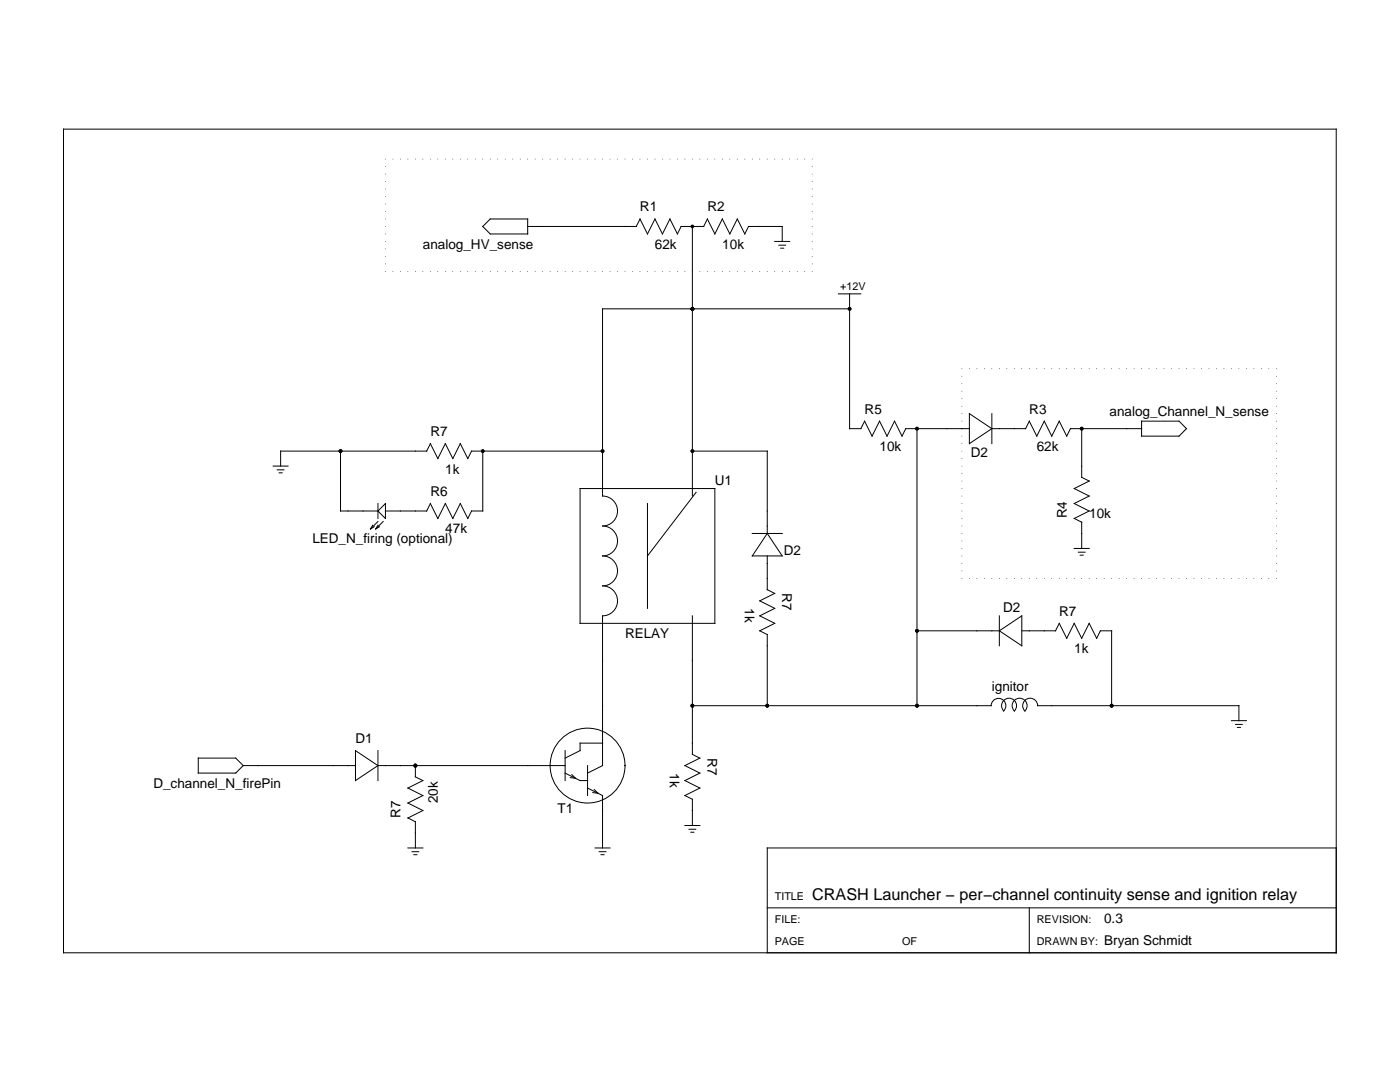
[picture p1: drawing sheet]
<svg xmlns="http://www.w3.org/2000/svg" width="279mm" height="216mm" viewBox="0 0 279 216" stroke-linecap="round" stroke-linejoin="round" font-family="sans-serif">
<g fill="none" stroke="#000" stroke-width=".2">
<path d="M12.7 25.8h254v164.3h-254zM96.3 45.2l1.5-1.5h7.5v3h-7.5zM105.3 45.2h21.7M127 45.2l.7-1.5 1.5 3 1.5-3 1.5 3 1.5-3 1.5 3 .7-1.5h4.6M138.2 45.2v53.8M141.2 43.7l1.5 3 1.5-3 1.5 3 1.4-3 1.5 3 .8-1.5h6.7v3M141.2 43.7l-.8 1.5M154.6 48.2h3M155.4 48.9h1.4M155.8 49.5h.6M167.3 58.6h4.5M169.6 58.6v26.9h2.2"/>
<path d="M169.6 61.6h-49.3v37.4a2.99 2.99 0 0 1 2.9 3 2.99 2.99 0 0 1-2.9 3 2.99 2.99 0 0 1 2.9 2.9 2.99 2.99 0 0 1-2.9 3 2.99 2.99 0 0 1 2.9 3 2.99 2.99 0 0 1-2.9 3 2.99 2.99 0 0 1 2.9 3 2.99 2.99 0 0 1-2.9 3v29.9l-3 1.5M54.5 93h3M55.3 93.7h1.4M55.7 94.3h.6M68 90v12h7.4M85.2 90h-29.2v3M85.9 88.5l1.5 3 1.5-3 1.5 3 1.5-3 1.5 3 .7-1.5h26.2M85.9 88.5l-.8 1.5M96.3 90v12h-2.2l-.7 1.5-1.5-3-1.5 3-1.5-3-1.5 3-1.5-3M115.8 97.5h26.9v26.9h-26.9zM138.2 90h14.9v16.4M138.9 98.2l-9.7 12.7"/>
<path d="M172.5 84l1.5 3 1.5-3 1.5 3 1.5-3 1.5 3 .8-1.5h12.7M172.6 84l-.8 1.5M183 85.5v55.3M193.5 82.5l4.4 3-4.4 3zM197.9 85.5h6.8M197.9 82.5v6M204.7 85.5l.7-1.5 1.5 3 1.5-3 1.5 3 1.5-3 1.5 3 .7-1.5h14.2M215.9 85.5v9.7l1.5 .8-3 1.5 3 1.5-3 1.5 3 1.5-3 1.5M227.8 84h7.5l1.5 1.5-1.5 1.5h-7.5zM74.4 104.8l-.5 .8M74.7 105.1l-.8 .5M75.4 100.5v3"/>
<path d="M75.4 104.8l-.4 .8M75.4 104.1l-1.5 1.5M75.7 105.1l-.7 .5M76.5 104.1l-1.5 1.5M76.9 102h8.3M76.9 100.5v3l-1.5-1.5zM85.9 100.5l-.8 1.5M129.2 100.5v20.9M150.1 106.4h6M153.1 110.9v6.8M153.1 117.7l1.5 .7-3 1.5 3 1.5-3 1.5 3 1.5-3 1.5 1.5 .7v14.2M153.1 106.4l3 4.5h-6z"/>
<path d="M214.4 103.4l1.5 .8M214.4 109.4h3M215.2 110.2h1.3M215.6 110.8h.6M215.9 104.2v5.2M138.2 122.9v27.7M183 125.9h16.4M199.4 125.9l4.5-3v6zM199.4 122.9v6M203.9 125.9h6.8M210.6 125.9l.8-1.5 1.5 3 1.5-3 1.5 3 1.5-3 1.5 3 .7-1.5h2.3v14.9M39.6 151.3h7.4l1.5 1.5-1.5 1.5h-7.4z"/>
<path d="M48.5 152.8h22.4M70.9 149.8l4.5 3-4.5 3zM75.4 149.8v6M75.4 152.8h37.4M82.9 152.8v2.2l1.5 .8-3 1.4 3 1.5-3 1.5 3 1.5-3 1.5M112.8 149.8v6M112.8 154.3l3 1.5h1.5M114.1 154.6l.8 .7-1.1-.1M117.3 157.2l3 1.5v10.5M117.3 152.8v5.9M118.6 157.5l.8 .8-1.1-.2M120.3 148.3h-4.5v1.5l-3 1.5"/>
<path d="M138.2 140.8h59.6M138.2 150.5l1.5 .8-3 1.5 3 1.5-3 1.5 3 1.4-3 1.5 1.5 .8v5.2M197.8 140.8a1.46 1.46 0 0 1 2-1.3 1.46 1.46 0 0 1 .5 2.3 1.49 1.49 0 0 1 0-2.1 1.49 1.49 0 0 1 2.1 .1 1.49 1.49 0 0 1 0 2.1 1.49 1.49 0 0 1 0-2.1 1.49 1.49 0 0 1 2.1 0 1.49 1.49 0 0 1 0 2.1 1.49 1.49 0 0 1 .5-2.5 1.49 1.49 0 0 1 2.1 1.4h40.2v3M245.8 143.8h2.9M246.6 144.5h1.3M247 145.1h.5M81.4 169.2h3M81.4 163.2l1.5 .7v5.3M82.2 169.9h1.4M82.6 170.5h.6M118.8 169.2h2.9M119.6 169.9h1.3"/>
<path d="M120 170.5h.5M136.7 164.7h3M137.5 165.5h1.4M137.9 166.1h.6M266.7 169.2h-113.6v20.9M153.1 181.2h113.6M205.4 181.2v8.9"/>
<circle cx="117.3" cy="152.8" r="7.5"/>
</g>
<g fill="#000">
<circle cx="76.9" cy="33.2" r=".07"/>
<circle cx="76.9" cy="36.2" r=".07"/>
<circle cx="76.9" cy="31.7" r=".07"/>
<circle cx="76.9" cy="34.7" r=".07"/>
<circle cx="76.9" cy="39.2" r=".07"/>
<circle cx="76.9" cy="37.7" r=".07"/>
<circle cx="78.4" cy="31.7" r=".07"/>
<circle cx="79.9" cy="31.7" r=".07"/>
<circle cx="81.4" cy="31.7" r=".07"/>
<circle cx="82.9" cy="31.7" r=".07"/>
<circle cx="84.4" cy="31.7" r=".07"/>
<circle cx="85.9" cy="31.7" r=".07"/>
<circle cx="87.4" cy="31.7" r=".07"/>
<circle cx="88.9" cy="31.7" r=".07"/>
<circle cx="90.4" cy="31.7" r=".07"/>
<circle cx="91.9" cy="31.7" r=".07"/>
<circle cx="93.4" cy="31.7" r=".07"/>
<circle cx="94.9" cy="31.7" r=".07"/>
<circle cx="96.3" cy="31.7" r=".07"/>
<circle cx="97.8" cy="31.7" r=".07"/>
<circle cx="99.3" cy="31.7" r=".07"/>
<circle cx="100.8" cy="31.7" r=".07"/>
<circle cx="102.3" cy="31.7" r=".07"/>
<circle cx="103.8" cy="31.7" r=".07"/>
<circle cx="105.3" cy="31.7" r=".07"/>
<circle cx="106.8" cy="31.7" r=".07"/>
<circle cx="108.3" cy="31.7" r=".07"/>
<circle cx="109.8" cy="31.7" r=".07"/>
<circle cx="111.3" cy="31.7" r=".07"/>
<circle cx="112.8" cy="31.7" r=".07"/>
<circle cx="114.3" cy="31.7" r=".07"/>
<circle cx="115.8" cy="31.7" r=".07"/>
<circle cx="117.3" cy="31.7" r=".07"/>
<circle cx="118.8" cy="31.7" r=".07"/>
<circle cx="120.3" cy="31.7" r=".07"/>
<circle cx="121.7" cy="31.7" r=".07"/>
<circle cx="123.2" cy="31.7" r=".07"/>
<circle cx="124.7" cy="31.7" r=".07"/>
<circle cx="126.2" cy="31.7" r=".07"/>
<circle cx="127.7" cy="31.7" r=".07"/>
<circle cx="129.2" cy="31.7" r=".07"/>
<circle cx="130.7" cy="31.7" r=".07"/>
<circle cx="132.2" cy="31.7" r=".07"/>
<circle cx="133.7" cy="31.7" r=".07"/>
<circle cx="135.2" cy="31.7" r=".07"/>
<circle cx="136.7" cy="31.7" r=".07"/>
<circle cx="138.2" cy="31.7" r=".07"/>
<circle cx="139.7" cy="31.7" r=".07"/>
<circle cx="141.2" cy="31.7" r=".07"/>
<circle cx="142.7" cy="31.7" r=".07"/>
<circle cx="144.2" cy="31.7" r=".07"/>
<circle cx="145.7" cy="31.7" r=".07"/>
<circle cx="147.1" cy="31.7" r=".07"/>
<circle cx="148.6" cy="31.7" r=".07"/>
<circle cx="150.1" cy="31.7" r=".07"/>
<circle cx="151.6" cy="31.7" r=".07"/>
<circle cx="153.1" cy="31.7" r=".07"/>
<circle cx="154.6" cy="31.7" r=".07"/>
<circle cx="156.1" cy="31.7" r=".07"/>
<circle cx="157.6" cy="31.7" r=".07"/>
<circle cx="159.1" cy="31.7" r=".07"/>
<circle cx="160.6" cy="31.7" r=".07"/>
<circle cx="162.1" cy="33.2" r=".07"/>
<circle cx="162.1" cy="36.2" r=".07"/>
<circle cx="162.1" cy="31.7" r=".07"/>
<circle cx="162.1" cy="34.7" r=".07"/>
<circle cx="162.1" cy="39.2" r=".07"/>
<circle cx="162.1" cy="37.7" r=".07"/>
<circle cx="76.9" cy="54.2" r=".07"/>
<circle cx="76.9" cy="52.7" r=".07"/>
<circle cx="76.9" cy="42.2" r=".07"/>
<circle cx="76.9" cy="51.2" r=".07"/>
<circle cx="76.9" cy="46.7" r=".07"/>
<circle cx="76.9" cy="48.2" r=".07"/>
<circle cx="76.9" cy="40.7" r=".07"/>
<circle cx="76.9" cy="45.2" r=".07"/>
<circle cx="76.9" cy="43.7" r=".07"/>
<circle cx="76.9" cy="49.7" r=".07"/>
<circle cx="78.4" cy="54.2" r=".07"/>
<circle cx="79.9" cy="54.2" r=".07"/>
<circle cx="81.4" cy="54.2" r=".07"/>
<circle cx="82.9" cy="54.2" r=".07"/>
<circle cx="84.4" cy="54.2" r=".07"/>
<circle cx="85.9" cy="54.2" r=".07"/>
<circle cx="87.4" cy="54.2" r=".07"/>
<circle cx="88.9" cy="54.2" r=".07"/>
<circle cx="90.4" cy="54.2" r=".07"/>
<circle cx="91.9" cy="54.2" r=".07"/>
<circle cx="93.4" cy="54.2" r=".07"/>
<circle cx="94.9" cy="54.2" r=".07"/>
<circle cx="96.3" cy="54.2" r=".07"/>
<circle cx="97.8" cy="54.2" r=".07"/>
<circle cx="99.3" cy="54.2" r=".07"/>
<circle cx="100.8" cy="54.2" r=".07"/>
<circle cx="102.3" cy="54.2" r=".07"/>
<circle cx="103.8" cy="54.2" r=".07"/>
<circle cx="105.3" cy="54.2" r=".07"/>
<circle cx="106.8" cy="54.2" r=".07"/>
<circle cx="108.3" cy="54.2" r=".07"/>
<circle cx="109.8" cy="54.2" r=".07"/>
<circle cx="111.3" cy="54.2" r=".07"/>
<circle cx="112.8" cy="54.2" r=".07"/>
<circle cx="114.3" cy="54.2" r=".07"/>
<circle cx="115.8" cy="54.2" r=".07"/>
<circle cx="117.3" cy="54.2" r=".07"/>
<circle cx="118.8" cy="54.2" r=".07"/>
<circle cx="120.3" cy="54.2" r=".07"/>
<circle cx="121.7" cy="54.2" r=".07"/>
<circle cx="123.2" cy="54.2" r=".07"/>
<circle cx="124.7" cy="54.2" r=".07"/>
<circle cx="126.2" cy="54.2" r=".07"/>
<circle cx="127.7" cy="54.2" r=".07"/>
<circle cx="129.2" cy="54.2" r=".07"/>
<circle cx="130.7" cy="54.2" r=".07"/>
<circle cx="132.2" cy="54.2" r=".07"/>
<circle cx="133.7" cy="54.2" r=".07"/>
<circle cx="135.2" cy="54.2" r=".07"/>
<circle cx="136.7" cy="54.2" r=".07"/>
<circle cx="138.2" cy="54.2" r=".07"/>
<circle cx="138.2" cy="45.2" r=".37"/>
<circle cx="139.7" cy="54.2" r=".07"/>
<circle cx="141.2" cy="54.2" r=".07"/>
<circle cx="142.7" cy="54.2" r=".07"/>
<circle cx="144.2" cy="54.2" r=".07"/>
<circle cx="145.7" cy="54.2" r=".07"/>
<circle cx="147.1" cy="54.2" r=".07"/>
<circle cx="148.6" cy="54.2" r=".07"/>
<circle cx="150.1" cy="54.2" r=".07"/>
<circle cx="151.6" cy="54.2" r=".07"/>
<circle cx="153.1" cy="54.2" r=".07"/>
<circle cx="154.6" cy="54.2" r=".07"/>
<circle cx="156.1" cy="54.2" r=".07"/>
<circle cx="157.6" cy="54.2" r=".07"/>
<circle cx="159.1" cy="54.2" r=".07"/>
<circle cx="160.6" cy="54.2" r=".07"/>
<circle cx="162.1" cy="54.2" r=".07"/>
<circle cx="162.1" cy="52.7" r=".07"/>
<circle cx="162.1" cy="51.2" r=".07"/>
<circle cx="162.1" cy="46.7" r=".07"/>
<circle cx="162.1" cy="42.2" r=".07"/>
<circle cx="162.1" cy="48.2" r=".07"/>
<circle cx="162.1" cy="40.7" r=".07"/>
<circle cx="162.1" cy="45.2" r=".07"/>
<circle cx="162.1" cy="43.7" r=".07"/>
<circle cx="162.1" cy="49.7" r=".07"/>
<circle cx="138.2" cy="61.6" r=".37"/>
<circle cx="169.6" cy="61.6" r=".37"/>
<circle cx="192" cy="79.6" r=".07"/>
<circle cx="192" cy="76.6" r=".07"/>
<circle cx="192" cy="73.6" r=".07"/>
<circle cx="192" cy="78.1" r=".07"/>
<circle cx="192" cy="75.1" r=".07"/>
<circle cx="193.5" cy="73.6" r=".07"/>
<circle cx="195" cy="73.6" r=".07"/>
<circle cx="196.5" cy="73.6" r=".07"/>
<circle cx="197.9" cy="73.6" r=".07"/>
<circle cx="199.4" cy="73.6" r=".07"/>
<circle cx="200.9" cy="73.6" r=".07"/>
<circle cx="202.4" cy="73.6" r=".07"/>
<circle cx="203.9" cy="73.6" r=".07"/>
<circle cx="205.4" cy="73.6" r=".07"/>
<circle cx="206.9" cy="73.6" r=".07"/>
<circle cx="208.4" cy="73.6" r=".07"/>
<circle cx="209.9" cy="73.6" r=".07"/>
<circle cx="211.4" cy="73.6" r=".07"/>
<circle cx="212.9" cy="73.6" r=".07"/>
<circle cx="214.4" cy="73.6" r=".07"/>
<circle cx="215.9" cy="73.6" r=".07"/>
<circle cx="217.4" cy="73.6" r=".07"/>
<circle cx="218.9" cy="73.6" r=".07"/>
<circle cx="220.4" cy="73.6" r=".07"/>
<circle cx="221.9" cy="73.6" r=".07"/>
<circle cx="223.3" cy="73.6" r=".07"/>
<circle cx="224.8" cy="73.6" r=".07"/>
<circle cx="226.3" cy="73.6" r=".07"/>
<circle cx="227.8" cy="73.6" r=".07"/>
<circle cx="229.3" cy="73.6" r=".07"/>
<circle cx="230.8" cy="73.6" r=".07"/>
<circle cx="232.3" cy="73.6" r=".07"/>
<circle cx="233.8" cy="73.6" r=".07"/>
<circle cx="235.3" cy="73.6" r=".07"/>
<circle cx="236.8" cy="73.6" r=".07"/>
<circle cx="238.3" cy="73.6" r=".07"/>
<circle cx="239.8" cy="73.6" r=".07"/>
<circle cx="241.3" cy="73.6" r=".07"/>
<circle cx="242.8" cy="73.6" r=".07"/>
<circle cx="244.3" cy="73.6" r=".07"/>
<circle cx="245.8" cy="73.6" r=".07"/>
<circle cx="247.3" cy="73.6" r=".07"/>
<circle cx="248.7" cy="73.6" r=".07"/>
<circle cx="250.2" cy="73.6" r=".07"/>
<circle cx="251.7" cy="73.6" r=".07"/>
<circle cx="253.2" cy="73.6" r=".07"/>
<circle cx="254.7" cy="79.6" r=".07"/>
<circle cx="254.7" cy="73.6" r=".07"/>
<circle cx="254.7" cy="76.6" r=".07"/>
<circle cx="254.7" cy="78.1" r=".07"/>
<circle cx="254.7" cy="75.1" r=".07"/>
<circle cx="68" cy="90" r=".37"/>
<circle cx="96.3" cy="90" r=".37"/>
<circle cx="120.3" cy="90" r=".37"/>
<circle cx="138.2" cy="90" r=".37"/>
<circle cx="183" cy="85.5" r=".37"/>
<circle cx="192" cy="82.5" r=".07"/>
<circle cx="192" cy="97.5" r=".07"/>
<circle cx="192" cy="93" r=".07"/>
<circle cx="192" cy="88.5" r=".07"/>
<circle cx="192" cy="84" r=".07"/>
<circle cx="192" cy="99" r=".07"/>
<circle cx="192" cy="87" r=".07"/>
<circle cx="192" cy="81" r=".07"/>
<circle cx="192" cy="85.5" r=".07"/>
<circle cx="192" cy="91.5" r=".07"/>
<circle cx="192" cy="94.5" r=".07"/>
<circle cx="192" cy="90" r=".07"/>
<circle cx="192" cy="96" r=".07"/>
<circle cx="215.9" cy="85.5" r=".37"/>
<circle cx="254.7" cy="82.5" r=".07"/>
<circle cx="254.7" cy="93" r=".07"/>
<circle cx="254.7" cy="97.5" r=".07"/>
<circle cx="254.7" cy="84" r=".07"/>
<circle cx="254.7" cy="99" r=".07"/>
<circle cx="254.7" cy="88.5" r=".07"/>
<circle cx="254.7" cy="87" r=".07"/>
<circle cx="254.7" cy="81" r=".07"/>
<circle cx="254.7" cy="85.5" r=".07"/>
<circle cx="254.7" cy="91.5" r=".07"/>
<circle cx="254.7" cy="94.5" r=".07"/>
<circle cx="254.7" cy="90" r=".07"/>
<circle cx="254.7" cy="96" r=".07"/>
<circle cx="192" cy="107.9" r=".07"/>
<circle cx="192" cy="105" r=".07"/>
<circle cx="192" cy="113.9" r=".07"/>
<circle cx="192" cy="109.4" r=".07"/>
<circle cx="192" cy="102" r=".07"/>
<circle cx="192" cy="103.5" r=".07"/>
<circle cx="192" cy="112.4" r=".07"/>
<circle cx="192" cy="106.4" r=".07"/>
<circle cx="192" cy="110.9" r=".07"/>
<circle cx="192" cy="115.4" r=".07"/>
<circle cx="192" cy="100.5" r=".07"/>
<circle cx="193.5" cy="115.4" r=".07"/>
<circle cx="195" cy="115.4" r=".07"/>
<circle cx="196.5" cy="115.4" r=".07"/>
<circle cx="197.9" cy="115.4" r=".07"/>
<circle cx="199.4" cy="115.4" r=".07"/>
<circle cx="200.9" cy="115.4" r=".07"/>
<circle cx="202.4" cy="115.4" r=".07"/>
<circle cx="203.9" cy="115.4" r=".07"/>
<circle cx="205.4" cy="115.4" r=".07"/>
<circle cx="206.9" cy="115.4" r=".07"/>
<circle cx="208.4" cy="115.4" r=".07"/>
<circle cx="209.9" cy="115.4" r=".07"/>
<circle cx="211.4" cy="115.4" r=".07"/>
<circle cx="212.9" cy="115.4" r=".07"/>
<circle cx="214.4" cy="115.4" r=".07"/>
<circle cx="215.9" cy="115.4" r=".07"/>
<circle cx="217.4" cy="115.4" r=".07"/>
<circle cx="218.9" cy="115.4" r=".07"/>
<circle cx="220.4" cy="115.4" r=".07"/>
<circle cx="221.9" cy="115.4" r=".07"/>
<circle cx="223.3" cy="115.4" r=".07"/>
<circle cx="224.8" cy="115.4" r=".07"/>
<circle cx="226.3" cy="115.4" r=".07"/>
<circle cx="227.8" cy="115.4" r=".07"/>
<circle cx="229.3" cy="115.4" r=".07"/>
<circle cx="230.8" cy="115.4" r=".07"/>
<circle cx="232.3" cy="115.4" r=".07"/>
<circle cx="233.8" cy="115.4" r=".07"/>
<circle cx="235.3" cy="115.4" r=".07"/>
<circle cx="236.8" cy="115.4" r=".07"/>
<circle cx="238.3" cy="115.4" r=".07"/>
<circle cx="239.8" cy="115.4" r=".07"/>
<circle cx="241.3" cy="115.4" r=".07"/>
<circle cx="242.8" cy="115.4" r=".07"/>
<circle cx="244.3" cy="115.4" r=".07"/>
<circle cx="245.8" cy="115.4" r=".07"/>
<circle cx="247.3" cy="115.4" r=".07"/>
<circle cx="248.7" cy="115.4" r=".07"/>
<circle cx="250.2" cy="115.4" r=".07"/>
<circle cx="251.7" cy="115.4" r=".07"/>
<circle cx="253.2" cy="115.4" r=".07"/>
<circle cx="254.7" cy="107.9" r=".07"/>
<circle cx="254.7" cy="105" r=".07"/>
<circle cx="254.7" cy="109.4" r=".07"/>
<circle cx="254.7" cy="102" r=".07"/>
<circle cx="254.7" cy="113.9" r=".07"/>
<circle cx="254.7" cy="103.5" r=".07"/>
<circle cx="254.7" cy="112.4" r=".07"/>
<circle cx="254.7" cy="106.4" r=".07"/>
<circle cx="254.7" cy="110.9" r=".07"/>
<circle cx="254.7" cy="100.5" r=".07"/>
<circle cx="254.7" cy="115.4" r=".07"/>
<circle cx="183" cy="125.9" r=".37"/>
<circle cx="82.9" cy="152.8" r=".37"/>
<circle cx="138.2" cy="140.8" r=".37"/>
<circle cx="153.1" cy="140.8" r=".37"/>
<circle cx="183" cy="140.8" r=".37"/>
<circle cx="221.9" cy="140.8" r=".37"/>
</g>
<text font-size="3.2" x="162.1" y="179.7">CRASH Launcher − per−channel continuity sense and ignition relay</text>
<g font-size="2.7">
<text x="127.7" y="42.2">R1</text>
<text x="141.2" y="42.2">R2</text>
<text x="84.4" y="49.7">analog_HV_sense</text>
<text x="130.7" y="49.7">62k</text>
<text x="144.2" y="49.7">10k</text>
<text x="172.5" y="82.5">R5</text>
<text x="205.4" y="82.5">R3</text>
<text x="221.4" y="83.1">analog_Channel_N_sense</text>
<text x="85.9" y="87">R7</text>
<text x="88.9" y="94.5">1k</text>
<text x="175.5" y="90">10k</text>
<text x="193.8" y="91.2">D2</text>
<text x="206.9" y="90">62k</text>
<text x="85.9" y="99">R6</text>
<text x="142.7" y="96.7">U1</text>
<text x="88.9" y="106.4">47k</text>
<text x="212.9" y="103.5" transform="rotate(-90 212.9 103.5)">R4</text>
<text x="217.4" y="103.5">10k</text>
<text x="62.3" y="108.4">LED_N_firing (optional)</text>
<text x="156.4" y="110.7">D2</text>
<text x="156.1" y="118.4" transform="rotate(90 156.1 118.4)">R7</text>
<text x="148.6" y="121.4" transform="rotate(90 148.6 121.4)">1k</text>
<text x="200.2" y="122.1">D2</text>
<text x="211.4" y="122.9">R7</text>
<text x="124.7" y="127.4">RELAY</text>
<text x="214.4" y="130.4">1k</text>
<text x="197.9" y="137.8">ignitor</text>
<text x="70.9" y="148.3">D1</text>
<text x="133.7" y="154.3" transform="rotate(90 133.7 154.3)">1k</text>
<text x="141.2" y="151.3" transform="rotate(90 141.2 151.3)">R7</text>
<text x="30.6" y="157.2">D_channel_N_firePin</text>
<text x="87.4" y="160.2" transform="rotate(-90 87.4 160.2)">20k</text>
<text x="79.9" y="163.2" transform="rotate(-90 79.9 163.2)">R7</text>
<text x="111.3" y="162.2">T1</text>
<text x="220.4" y="184.1">0.3</text>
<text x="220.4" y="188.6">Bryan Schmidt</text>
</g>
<g font-size="2.2">
<text x="167.7" y="57.9">+12V</text>
<text x="154.6" y="179.7">TITLE</text>
<text x="154.6" y="184.1">FILE:</text>
<text x="206.9" y="184.1">REVISION:</text>
<text x="154.6" y="188.6">PAGE</text>
<text x="180" y="188.6">OF</text>
<text x="206.9" y="188.6">DRAWN BY:</text>
</g>
</svg>
